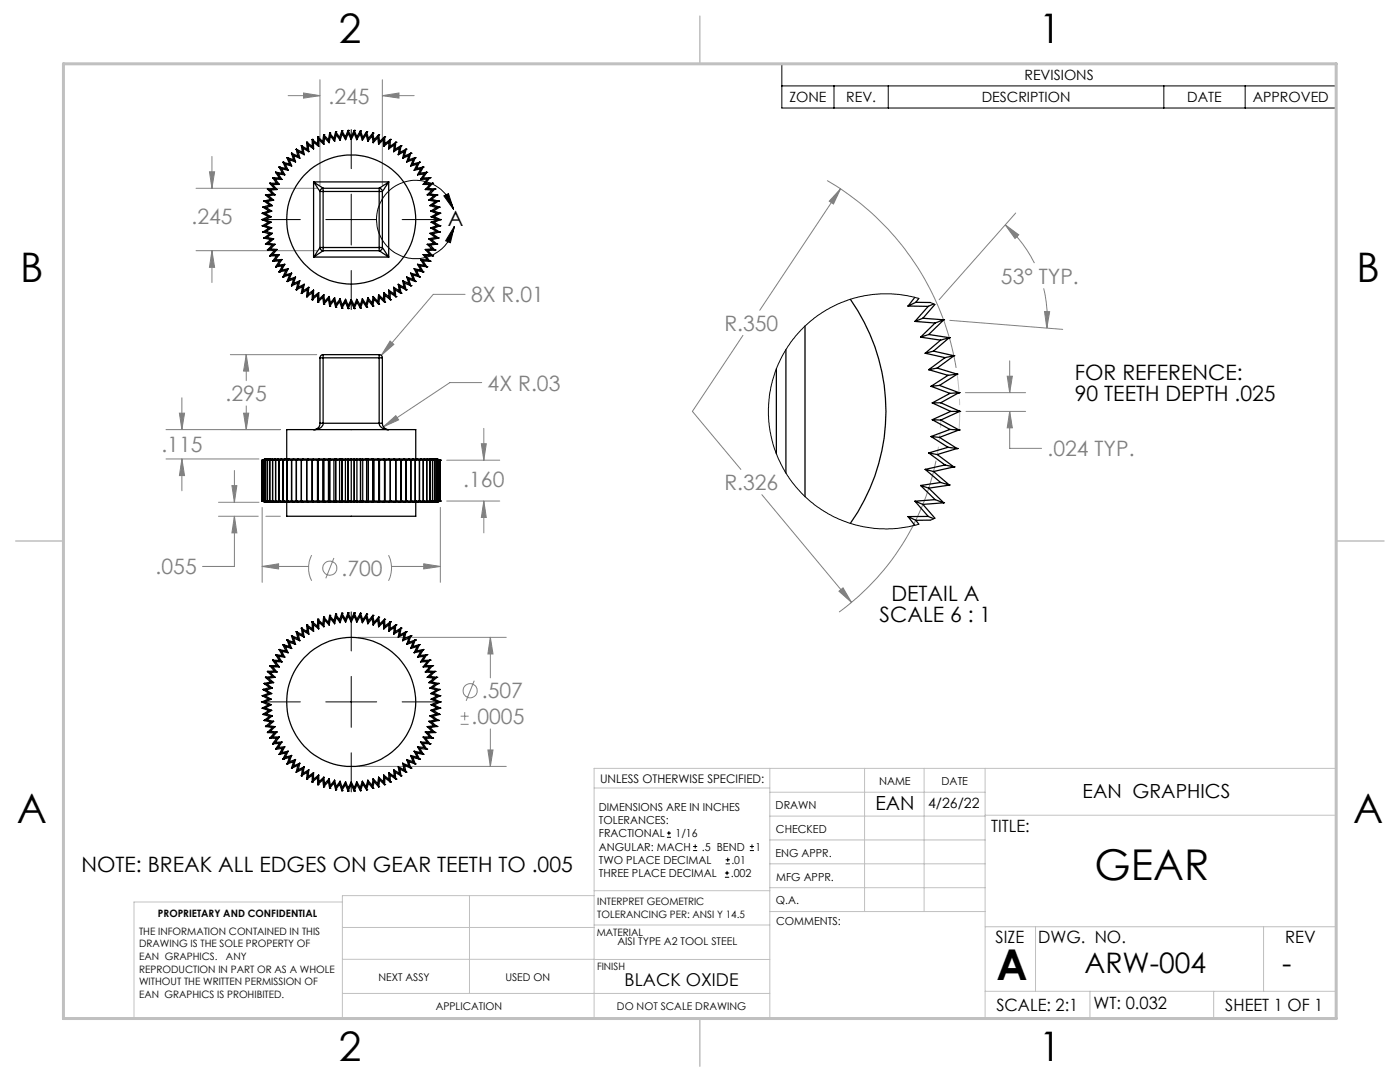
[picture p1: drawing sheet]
<svg xmlns="http://www.w3.org/2000/svg" width="279mm" height="216mm" viewBox="0 0 279 216" stroke-linecap="round" stroke-linejoin="round" font-family="sans-serif">
<g fill="none" stroke="#808080" stroke-width=".2">
<path d="M57.5 19.1h6.4M60.6 18.6l3.3 .5-3.3 .5zM63.9 15.9v21M76.3 15.9v21M76.3 19.1h6.4M76.3 19.1l3.3-.5v1zM39.1 37.6h24.1M41.8 34.3h1l-.5 3.3zM42.3 31.2v6.4M165.1 36a53.3 53.3 0 0 1 25.7 37.4M167.7 37.7l-16.1 24.2M167.7 37.7l-1.4 3-.8-.6z"/>
<path d="M39.1 50h24.1M42.3 50v6.4M42.3 50l.5 3.3h-1zM92.8 58.7h-6.3l-10.4 12.2M200.6 44.9l2.7 1.9-.7 .8zM200.6 44.9a26.1 26.1 0 0 1 5.8 7.6M202.7 42.5l-15.3 17.3M208.3 57.5a25.5 25.5 0 0 1 .6 8M36.3 79.4v6.3M46 70.8h17.2M49.1 70.8v5.2M49.1 70.8l.5 3.2h-1z"/>
<path d="M77.9 68.1l.7 .6-2.5 2.2zM96.1 76.3h-6.3l-13.3 8.9M148.3 66.9l-10.1 15.2 9.6 11.6M189.5 63.9l22.6 1.8M192.7 78.4h12M201 75.1h1l-.5 3.3zM201.5 72v6.4M208.5 62.2h1l-.6 3.3zM33.1 85.7h22.9M33.1 91.6h18.6M35.8 82.4h1l-.5 3.3zM36.3 91.6v6.3"/>
<path d="M36.3 91.6l.5 3.3h-1zM46.3 96.9h1l-.5 3.3zM46.8 93.9v6.3M48.6 82.4h1l-.5 3.3zM49.1 81v4.7M76.5 85.2l2.5-2.3 .6 .9zM89.1 100h10.6M89.1 91.8h10.6M96.1 88.5h.9l-.4 3.3zM96.6 85.5v6.3M96.6 100v6.3M96.6 100l.4 3.3h-.9z"/>
<path d="M152 98.7l17.9 21.5M186.8 91.9a49.7 49.7 0 0 1-19.3 30.2M192.8 82.1h11.9M201.5 82.1v7.4h6.4M201.5 82.1l.5 3.3h-1zM43.6 103h7.9M43.6 100.2h8.1M46.8 103v10h-6.4M46.8 103l.5 3.3h-1zM52.3 101.2v15M52.3 113h9.3M52.3 113l3.3-.5v1z"/>
<path d="M53.1 103h2.9M62.2 110.8a5.7 5.7 0 0 0 0 5.1M66.6 111.3l-1.6 4.1M77.5 110.8a5.7 5.7 0 0 1 0 5.1M78.1 113h9.8M84.6 112.5l3.3 .5-3.3 .5zM87.9 101.2v15M167.4 118l.8-.7 1.7 2.9zM71.4 127.2h29.6M94.7 135.8l-1.7 4M97.9 127.2v8.1M97.9 127.2l.5 3.3h-1z"/>
<path d="M71.4 152.9h29.6M91.9 144.5h1.6M91.9 142.9h1.6M92.7 142.1v1.6M97.4 149.6h1l-.5 3.3zM97.9 145.5v7.4"/>
<circle cx="65.8" cy="113.4" r="1.42"/>
<circle cx="93.8" cy="137.8" r="1.41"/>
</g>
<g fill="none" stroke="#000" stroke-width=".2">
<path d="M156 12.7h110.7v8.9h-110.7zM156 17.1h110.7M166.4 17.1v4.5M177.3 17.1v4.5M232.3 17.1v4.5M248.5 17.1v4.5M70.1 25.9v7.8M70.1 38.7v10.2M88.6 39.1l.9-.5 1 3.2zM52.1 43.8h7.8M65 43.8h10.2M70.1 54v7.8"/>
<path d="M80.3 43.8h7.8M90.5 41.8a7.8 7.8 0 0 0-12.2-4.3 7.8 7.8 0 0 0 .5 13 7.8 7.8 0 0 0 11.9-5.3M90.7 45.2l-.8 3.2-1-.4zM70.1 122.1v7.8M70.1 135v10.1M52.1 140.1h7.8M65 140.1h10.2M70.1 150.2v7.8M80.3 140.1h7.8M133.1 167.1h.8M133.1 166.2h.8M133.5 165.8v.9"/>
<path d="M138.3 169.7h.8M138.3 168.9h.8M138.7 168.5v.8M144.7 175h.8M144.7 174.2h.8M144.8 172.4h.9M144.8 171.6h.9M145.1 173.8v.8M145.2 171.1v.9M149.6 169.7h.9M149.6 168.9h.9M150.1 168.5v.8"/>
</g>
<path d="M187.8 83.8l-.3 3.4-.5 3.5" fill="none" stroke="#c0c0c0" stroke-width=".2" stroke-dasharray="15.2 1.3 1.3 1.3" stroke-dashoffset="13.7" stroke-linecap="butt"/>
<path d="M191 74.6a53.4 53.4 0 0 1 .4 11.2" fill="none" stroke="#c0c0c0" stroke-width=".2" stroke-dasharray="15.2 1.3 1.3 1.3" stroke-dashoffset="11.6" stroke-linecap="butt"/>
<g fill="none" stroke="#c0c0c0" stroke-width=".2">
<path d="M118.6 157.2h35M153.6 153.3v49.9M153.6 158.1h43M172.5 153.3v28.6M184.4 153.3v28.6M196.6 153.3v49.9M68.3 180h-41.6v23.2h240v-49.9h-148.1v49.9M93.7 178.7v19.5M118.6 178.7h-50.3v24.5M118.6 177.7h35M153.6 162.8h43M153.6 177.1h43"/>
<path d="M153.6 167.6h43M153.6 172.4h43M196.6 162.7h70.1M68.3 198.2h85.3M68.3 191.4l85.3 .1M68.3 185.1h50.3M118.6 184.6h35M153.6 181.9h43M196.6 184.9h70.1M196.6 197.8h70.1M206.7 184.9v12.9M217.5 197.8v5.4"/>
<path d="M242.2 197.8v5.4M252.2 184.9v12.9"/>
</g>
<path d="M139.7 3.2v9.5M3.1 107.9h9.6M266.7 107.9h9.5M139.7 203.2v9.6" fill="none" stroke="#c0c0c0" stroke-width=".3"/>
<path d="M12.7 12.7h254v190.5h-254z" fill="none" stroke="#c0c0c0" stroke-width=".6"/>
<path d="M88.6 39.1l.9-.5 1 3.2zM90.7 45.2l-.8 3.2-1-.4z" fill="#000"/>
<g fill="#808080">
<path d="M167.7 37.7l-2.2 2.4 .8 .6zM167.4 118l2.5 2.2-1.7-2.9z"/>
<path d="M96.6 100l.4 3.3h-.9zM96.1 88.5h.9l-.4 3.3zM48.6 82.4h1l-.5 3.3zM49.1 70.8l.5 3.2h-1zM76.5 85.2l3.1-1.4-.6-.9zM77.9 68.1l-1.8 2.8 2.5-2.2zM52.3 113l3.3-.5v1zM84.6 112.5l3.3 .5-3.3 .5zM46.8 103l.5 3.3h-1zM46.3 96.9h1l-.5 3.3zM35.8 82.4h1l-.5 3.3zM36.3 91.6l.5 3.3h-1zM41.8 34.3h1l-.5 3.3zM42.3 50l.5 3.3h-1zM60.6 18.6l3.3 .5-3.3 .5zM76.3 19.1l3.3-.5v1zM201 75.1h1l-.5 3.3zM201.5 82.1l.5 3.3h-1zM208.5 62.2h1l-.6 3.3zM200.6 44.9l2.7 1.9-.7 .8zM97.9 127.2l.5 3.3h-1zM97.4 149.6h1l-.5 3.3z"/>
</g>
<g fill="none" stroke="#000" stroke-width=".25">
<path d="M53 38.9h.1M53 38.9l.6 .2M53 38.9l1 .9M53.4 37.7h.1M53.4 37.7l.5 .2M53.4 37.7l1 1M53.6 39.1l1 .8M53.8 36.6h.1M53.8 36.6l.6 .2M53.8 36.6l1 1M53.9 37.9l1 1M54 39.8l.6 .1"/>
<path d="M54 39.8l-1.3 .3M54.4 38.7l.5 .2M54.4 38.7l-1.4 .2M54.4 35.5h.1M54.4 36.8l.9 1M54.4 35.5l.5 .2M54.4 35.5l.8 1M54.4 35.5h1.4M54.6 39.9l-1.3 .3M54.8 37.6l.5 .2M54.8 37.6l-1.4 .1M54.9 38.9l-1.3 .2"/>
<path d="M54.9 35.7l.8 1.1M54.9 35.7l1.4 .1M55 34.4h.1M55 34.4l1.4 .2M55 34.4l.5 .3M55 34.4l.8 1.1M55.2 36.5l.5 .3M55.2 36.5l-1.4 .1M55.3 37.8l-1.4 .1M55.5 34.7l.8 1.1M55.5 34.7l1.3 .2M55.7 33.3h.1"/>
<path d="M55.7 33.3l1.3 .3M55.7 33.3l.5 .4M55.7 33.3l.7 1.3M55.7 36.8h-1.3M55.8 35.5l.5 .3M56.2 33.7l.6 1.2M56.2 33.7l1.3 .3M56.4 34.6l.4 .3M56.5 32.4h.1M56.5 32.4l.4 .4M56.5 32.4l.5 1.2M56.5 32.4l1.3 .3"/>
<path d="M56.9 32.8l.6 1.2M56.9 32.8l1.3 .3M57 33.6l.5 .4M57.3 31.5h.1M57.3 31.5l1.3 .4M57.3 31.5l.4 .4M57.3 31.5l.5 1.2M57.7 31.9l.5 1.2M57.7 31.9l1.3 .4M57.8 32.7l.4 .4M58.2 30.6h.1M58.2 30.6l.4 .4"/>
<path d="M58.2 30.6l.4 1.3M58.2 30.6l1.2 .6M58.6 31l.4 1.3M58.6 31l1.2 .6M58.6 31.9l.4 .4M59.1 29.8h.1M59.1 29.8l1.3 .6M59.1 29.8l.4 .5M59.1 29.8l.3 1.4M59.4 31.2l.4 .4M59.5 30.3l.3 1.3M59.5 30.3l1.2 .6"/>
<path d="M60.1 29.1h.1M60.1 29.1l1.2 .7M60.1 29.1l.4 .5M60.1 29.1l.3 1.3M60.4 30.4l.3 .5M60.5 29.6l.2 1.3M60.5 29.6l1.1 .7M61.2 28.4h.1M61.2 28.4l1.1 .8M61.2 28.4l.3 .5M61.2 28.4l.1 1.4M61.3 29.8l.3 .5"/>
<path d="M61.5 28.9l.1 1.4M61.5 28.9l1.1 .8M62.3 27.8h.1M62.3 27.8l.2 .6M62.3 27.8v1.4M62.3 27.8l1.1 .9M62.3 29.2l.3 .5M62.5 28.4l.1 1.3M62.5 28.4l1.1 .8M62.6 36.3l1.9 1.3M62.6 36.3l1.3 1.9M62.6 36.3h15"/>
<path d="M62.6 36.3v15M63.4 28.7l.2 .5M63.4 27.3h.1M63.4 27.3l1 1M63.4 27.3l.2 .6M63.4 27.3v1.4M63.6 27.9v1.3M63.6 27.9l1 .9M63.9 38.2h.6M63.9 38.2v11.2M64.4 28.3l.2 .5M64.5 37.6l-.5 .3-.1 .3"/>
<path d="M64.5 37.6v.6M64.5 38.2v11.2M64.5 38.2h11.2M64.5 37.6h11.2M64.6 26.9h.1M64.6 26.9l.2 .6M64.6 26.9l-.2 1.4M64.6 26.9l.9 1M64.8 27.5l-.2 1.3M64.8 27.5l.9 1M65.5 27.9l.2 .6M65.8 26.6h.1"/>
<path d="M65.8 26.6l.1 .5M65.8 26.6l-.3 1.3M65.8 26.6l.8 1M65.9 27.1l-.2 1.4M65.9 27.1l.9 1.1M66.6 27.6l.2 .6M67 26.3h.1M67 26.3l.8 1.1M67 26.3l.1 .6M67 26.3l-.4 1.3M67.1 26.9l.8 1.1M67.1 26.9l-.3 1.3"/>
<path d="M67.8 27.4l.1 .6M68.2 26.1h.1M68.2 26.1l.7 1.2M68.2 26.1l.1 .6M68.2 26.1l-.4 1.3M68.3 26.7l.7 1.2M68.3 26.7l-.4 1.3M68.9 27.3l.1 .6M69.5 26h.1M69.5 26v.6M69.5 26l-.6 1.3M69.5 26l.6 1.3"/>
<path d="M69.5 26.6l-.5 1.3M69.5 26.6l.6 1.2M70.1 27.3v.5M70.7 26h.1M70.7 26v.6M70.7 26l.5 1.3M70.7 26.6l.5 1.3M70.7 26l-.6 1.3M70.7 26.6l-.6 1.2M71.2 27.3v.6M71.9 26.7l-.7 1.2M71.9 26.7l.4 1.3"/>
<path d="M71.9 26.1h.1M71.9 26.1v.6M71.9 26.1l-.7 1.2M72 26.1l.4 1.3M72.4 27.4l-.1 .6M73.1 26.9l-.8 1.1M73.1 26.9l.3 1.3M73.2 26.3h.1M73.2 26.3l-.1 .6M73.2 26.3l-.8 1.1M73.2 26.3l.3 1.3M73.5 27.6l-.1 .6"/>
<path d="M74.3 27.1l.2 1.4M74.3 27.1l-.9 1.1M74.4 26.6h.1M74.4 26.6l.2 1.3M74.4 26.6l-.1 .5M74.4 26.6l-.9 1M74.6 27.9l-.1 .6M75.4 27.5l-.9 1M75.4 27.5l.2 1.3M75.6 26.9h.1M75.6 26.9l-.2 .6M75.6 26.9l-1 1"/>
<path d="M75.6 26.9l.1 1.4M75.7 38.2h.6M75.7 37.6v.6M75.7 37.6a.66 .66 0 0 1 .6 .6M75.7 38.2v11.2M75.7 28.3l-.1 .5M76.3 38.2v11.2M76.5 27.9l-.9 .9M76.5 27.9l.1 1.3M76.8 27.3h.1M76.8 27.3v1.4M76.8 27.3l-.3 .6"/>
<path d="M76.8 27.3l-1.1 1M76.8 28.7l-.2 .5M77.6 36.3l-1.3 1.9M77.6 36.3l-1.9 1.3M77.6 36.3v15M77.6 28.4l-1 .8M77.6 28.4v1.3M77.9 29.2l-.3 .5M77.9 27.8h.1M77.9 27.8l-.3 .6M77.9 27.8l-1.1 .9M77.9 27.8v1.4"/>
<path d="M78.7 28.9l-1.1 .8M78.7 28.9l-.1 1.4M78.8 29.8l-.2 .5M79 28.4h.1M79 28.4l-.3 .5M79 28.4l-1.1 .8M79 28.4l-.2 1.4M79.7 29.6l-1.1 .7M79.7 29.6l-.2 1.3M79.8 30.4l-.3 .5M80 29.1l-1.2 .7M80 29.1h.1"/>
<path d="M80 29.1l-.3 .5M80 29.1l-.2 1.3M80.6 30.3l-1.1 .6M80.6 30.3l-.2 1.3M80.7 31.2l-.3 .4M81 29.8h.1M81 29.8l-.3 1.4M81 29.8l-.4 .5M81 29.8l-1.2 .6M81.6 31.9l-.4 .4M81.6 31l-1.2 .6M81.6 31l-.4 1.3"/>
<path d="M82 30.6h.1M82 30.6l-.4 .4M82 30.6l-1.3 .6M82 30.6l-.4 1.3M82.4 32.7l-.4 .4M82.4 31.9l-1.2 .4M82.4 31.9l-.4 1.2M82.9 31.5h.1M82.9 31.5l-1.3 .4M82.9 31.5l-.5 .4M82.9 31.5l-.5 1.2M83.1 33.6l-.4 .4"/>
<path d="M83.3 32.8l-1.3 .3M83.3 32.8l-.6 1.2M83.7 32.4h.1M83.7 32.4l-.6 1.2M83.7 32.4l-.4 .4M83.7 32.4l-1.3 .3M83.8 34.6l-.5 .3M84 33.7l-1.3 .3M84 33.7l-.7 1.2M84.4 35.5l-.5 .3M84.5 33.3h.1M84.5 36.8h1.3"/>
<path d="M84.5 33.3l-.5 .4M84.5 33.3l-1.4 .3M84.5 33.3l-.7 1.3M84.7 34.7l-1.4 .2M84.7 34.7l-.8 1.1M84.9 37.8l1.3 .1M84.9 36.5l-.4 .3M84.9 36.5l1.4 .1M85.2 34.4h.1M85.2 34.4l-.5 .3M85.2 34.4l-1.4 .2M85.2 34.4l-.8 1.1"/>
<path d="M85.3 35.7l-1.4 .1M85.3 35.7l-.8 1.1M85.3 38.9l1.3 .2M85.4 37.6l-.5 .2M85.4 37.6l1.4 .1M85.6 39.9l1.3 .3M85.8 35.5h.1M85.8 36.8l-.9 1M85.8 35.5l-.9 1M85.8 35.5l-.5 .2M85.8 35.5h-1.4M85.8 38.7l-.5 .2"/>
<path d="M85.8 38.7l1.4 .2M86.1 39.8l-.5 .1M86.1 39.8l1.4 .3M86.2 37.9l-.9 1M86.3 36.6h.1M86.3 36.6l-.9 1M86.3 36.6l-.5 .2M86.6 39.1l-1 .8M86.8 37.7h.1M86.8 37.7l-1 1M86.8 37.7l-.6 .2M87.2 38.9h.1"/>
<path d="M87.2 38.9l-.6 .2M87.2 38.9l-1.1 .9M52.3 43.8h.1M52.3 43.8h.6M52.3 43.8l1.3 .6M52.4 42.5h.1M52.4 45h.1M52.4 42.5l.6 .1M52.4 42.6l1.2 .6M52.4 45l1.3 .5M52.5 41.3h.1M52.5 46.3h.1"/>
<path d="M52.5 41.3l.6 .1M52.5 41.3l1.2 .8M52.5 46.3l1.3 .4M52.7 40.1h.1M52.7 47.5h.1M52.7 40.1l.6 .1M52.7 40.1l1.1 .8M52.7 47.5l1.3 .3M52.9 43.8l1.2 .5M53 45l1.2 .5M53 42.6l1.1 .7M53 45h-.6"/>
<path d="M53 48.7h.1M53 48.7l1.4 .2M53.1 46.2l1.3 .4M53.1 41.4l1.1 .7M53.1 46.2l-.6 .1M53.3 47.4l1.3 .3M53.3 40.2l1.1 .8M53.3 47.4l-.6 .1M53.4 49.9h.1M53.4 49.9l1.4 .1M53.6 43.2l.5 .1M53.6 43.2l-1.3 .6"/>
<path d="M53.6 44.4l-1.2 .6M53.6 48.5l1.3 .3M53.6 48.5l-.6 .2M53.7 42.1h.5M53.7 42.1l-1.3 .4M53.7 45.5l-1.2 .8M53.8 40.9l-1.3 .4M53.8 40.9l.6 .1M53.8 46.7l-1.1 .8M53.8 51h.1M53.8 51h1.4M53.9 49.7l1.4 .1"/>
<path d="M53.9 49.7l-.5 .2M54 47.8l-1 .9M54.1 44.3l-1.1 .7M54.1 43.3l-1.2 .5M54.1 44.3l-.5 .1M54.2 45.5l-1.1 .7M54.2 42.1l-1.2 .5M54.2 45.5h-.5M54.4 46.6l-1.1 .8M54.4 41l-1.3 .4M54.4 46.6l-.6 .1M54.4 48.9l-1 1"/>
<path d="M54.4 52.1h.1M54.4 50.8h1.3M54.4 50.8l-.6 .2M54.6 47.7l-1 .8M54.6 47.7l-.6 .1M54.8 50l-1 1M54.9 48.8l-1 .9M54.9 48.8l-.5 .1M54.9 51.9l-.5 .2M55 53.2h.1M55.2 51l-.8 1.1M55.3 49.8l-.9 1"/>
<path d="M55.3 49.8l-.5 .2M55.5 52.9l-.5 .3M55.7 54.3h.1M55.7 50.8l-.8 1.1M55.7 50.8l-.5 .2M55.8 52.1l-.8 1.1M55.8 52.1h-1.4M56.2 53.9l-.5 .4M56.3 51.8l-.8 1.1M56.3 51.8l-1.4 .1M56.3 51.8l-.5 .3M56.4 53.1l-1.4 .1"/>
<path d="M56.4 53.1l-.7 1.2M56.5 55.2h.1M56.8 52.7l-.6 1.2M56.8 52.7l-1.3 .2M56.8 52.7l-.4 .4M56.9 54.9l-.4 .3M57 54l-.5 1.2M57 54l-1.3 .3M57.3 56.2h.1M57.5 53.6l-.6 1.3M57.5 53.6l-1.3 .3M57.5 53.6l-.5 .4"/>
<path d="M57.7 55.7l-.4 .5M57.8 54.9l-.5 1.3M57.8 54.9l-1.3 .3M58.2 57h.1M58.2 54.5l-.5 1.2M58.2 54.5l-1.3 .4M58.2 54.5l-.4 .4M58.6 55.7l-1.3 .5M58.6 55.7l-.4 1.3M58.6 56.6l-.4 .4M59 55.3l-.4 1.3M59 55.3l-1.3 .4"/>
<path d="M59 55.3l-.4 .4M59.1 57.8h.1M59.4 56.5l-1.2 .5M59.4 56.5l-.3 1.3M59.5 57.3l-.4 .5M59.8 56l-.3 1.3M59.8 56l-1.2 .6M59.8 56l-.4 .5M60.1 58.5h.1M60.4 57.2l-1.3 .6M60.4 57.2l-.3 1.3M60.5 58l-.4 .5"/>
<path d="M60.7 56.7l-.2 1.3M60.7 56.7l-1.2 .6M60.7 56.7l-.3 .5M61.2 59.2h.1M61.3 57.8l-1.2 .7M61.3 57.8l-.1 1.4M61.5 58.7l-.3 .5M61.6 57.3l-.1 1.4M61.6 57.3l-1.1 .7M61.6 57.3l-.3 .5M62.3 59.8h.1M62.3 58.4l-1.1 .8"/>
<path d="M62.3 58.4v1.4M62.5 59.2l-.2 .6M62.6 51.3h15M62.6 57.9l-.1 1.3M62.6 57.9l-1.1 .8M62.6 57.9l-.3 .5M63.4 58.9l-1.1 .9M63.4 58.9v1.4M63.6 58.4v1.3M63.6 58.4l-1.1 .8M63.6 58.4l-.2 .5M63.6 59.7l-.2 .6"/>
<path d="M63.9 49.4h.6M63.9 49.4a.66 .66 0 0 0 .6 .6M63.9 49.4l-1.3 1.9M64.4 59.3l-1 1M64.4 59.3l.2 1.4M64.5 49.4v.6M64.5 50l-1.9 1.3M64.5 49.4h11.2M64.5 50h11.2M64.6 58.8l.2 1.3M64.6 58.8l-1 .9M64.6 58.8l-.2 .5"/>
<path d="M65.5 59.7l-.9 1M65.5 59.7l.3 1.4M65.7 59.2l.2 1.3M65.7 59.2l-.9 .9M65.7 59.2l-.2 .5M66.6 60l.4 1.3M66.6 60l-.8 1.1M66.8 59.4l.3 1.3M66.8 59.4l-.9 1.1M66.8 59.4l-.2 .6M67.9 59.6l.4 1.3M67.9 59.6l-.8 1.1"/>
<path d="M67.9 59.6l-.1 .6M69 59.7l.5 1.3M69 59.7l-.7 1.2M69 59.7l-.1 .6M70.1 59.8v.5M70.1 59.8l.6 1.2M70.1 59.8l-.6 1.2M71.2 59.7l.7 1.2M71.2 59.7l-.5 1.3M71.2 59.7v.6M72.3 59.6l.8 1.1M72.3 59.6l-.4 1.3"/>
<path d="M72.3 59.6l.1 .6M73.4 59.4l.9 1.1M73.4 59.4l-.3 1.3M73.4 59.4l.1 .6M73.5 60l.9 1.1M73.5 60l-.3 1.3M74.5 59.2l.9 .9M74.5 59.2l-.2 1.3M74.5 59.2l.1 .5M74.6 59.7l1 1M74.6 59.7l-.2 1.4M75.6 58.8l.9 .9"/>
<path d="M75.6 58.8l-.2 1.3M75.6 58.8l.1 .5M75.7 49.4h.6M75.7 49.4v.6M75.7 50l1.9 1.3M75.7 59.3l1.1 1M75.7 59.3l-.1 1.4M76.3 49.4a.6 .6 0 0 1-.6 .6M76.3 49.4l1.3 1.9M76.5 59.7l.3 .6M76.6 58.4l1 .8M76.6 58.4l-.1 1.3"/>
<path d="M76.6 58.4l.2 .5M76.8 58.9v1.4M76.8 58.9l1.1 .9M77.6 57.9l1.1 .8M77.6 57.9v1.3M77.6 57.9l.3 .5M77.6 59.2l.3 .6M77.9 58.4v1.4M77.9 58.4l1.1 .8M77.9 59.8h.1M78.6 57.3l1.1 .7M78.6 57.3l.1 1.4"/>
<path d="M78.6 57.3l.2 .5M78.7 58.7l.3 .5M78.8 57.8l1.2 .7M78.8 57.8l.2 1.4M79 59.2h.1M79.5 56.7l1.1 .6M79.5 56.7l.2 1.3M79.5 56.7l.3 .5M79.7 58l.3 .5M79.8 57.2l1.2 .6M79.8 57.2l.2 1.3M80 58.5h.1"/>
<path d="M80.4 56l1.2 .6M80.4 56l.2 1.3M80.4 56l.3 .5M80.6 57.3l.4 .5M80.7 56.5l1.3 .5M80.7 56.5l.3 1.3M81 57.8h.1M81.2 55.3l1.2 .4M81.2 55.3l.4 1.3M81.2 55.3l.4 .4M81.6 55.7l1.3 .5M81.6 55.7l.4 1.3"/>
<path d="M81.6 56.6l.4 .4M82 54.5l1.3 .4M82 54.5l.4 1.2M82 54.5l.4 .4M82 57h.1M82.4 54.9l.5 1.3M82.4 54.9l1.3 .3M82.4 55.7l.5 .5M82.7 53.6l1.3 .3M82.7 53.6l.6 1.3M82.7 53.6l.4 .4M82.9 56.2h.1"/>
<path d="M83.1 54l1.4 .3M83.1 54l.6 1.2M83.3 54.9l.4 .3M83.3 52.7l.7 1.2M83.3 52.7l1.4 .2M83.3 52.7l.5 .4M83.7 55.2h.1M83.8 53.1l.7 1.2M83.8 53.1l1.4 .1M83.9 51.8l1.4 .1M83.9 51.8l.8 1.1M83.9 51.8l.5 .3"/>
<path d="M84 53.9l.5 .4M84.4 52.1h1.4M84.4 52.1l.8 1.1M84.5 54.3h.1M84.5 50.8h1.3M84.5 50.8l.8 1.1M84.5 50.8l.4 .2M84.7 52.9l.5 .3M84.9 49.8l.9 1M84.9 49.8l.5 .2M84.9 51h1.4M84.9 51l.9 1.1"/>
<path d="M85.2 53.2h.1M85.3 48.8l.9 .9M85.3 48.8l.5 .1M85.3 51.9l.5 .2M85.4 50l.9 1M85.6 47.7l1 .8M85.6 47.7l.5 .1M85.8 52.1h.1M85.8 41l1.3 .4M85.8 46.6l1.1 .8M85.8 50.8l.5 .2M85.8 46.6l.6 .1"/>
<path d="M85.8 48.9l1 1M86 42.1l1.2 .5M86 45.5l1.1 .7M86 45.5h.5M86 43.3l1.3 .5M86 44.3l1.2 .7M86 44.3l.6 .1M86.1 47.8l1.1 .9M86.2 49.7l-1.3 .1M86.2 49.7l.6 .2M86.3 51h.1M86.4 40.9l1.3 .4"/>
<path d="M86.4 40.9l-.6 .1M86.4 46.7l1.1 .8M86.5 42.1h-.5M86.5 42.1l1.3 .4M86.5 45.5l1.2 .8M86.6 48.5l-1.3 .3M86.6 43.2l-.6 .1M86.6 43.2l1.3 .6M86.6 44.4l1.2 .6M86.6 48.5l.6 .2M86.8 49.9h.1M86.8 49.9l-1.4 .1"/>
<path d="M86.9 40.2l-1.1 .8M86.9 47.4l-1.3 .3M86.9 47.4l.6 .1M87.1 41.4l-1.1 .7M87.1 46.2l-1.3 .4M87.1 46.2l.6 .1M87.2 48.7h.1M87.2 48.7l-1.4 .2M87.2 42.6l-1.2 .7M87.2 45l-1.2 .5M87.2 45h.6M87.3 43.8l-1.3 .5"/>
<path d="M87.3 43.8h.6M87.5 40.1h.1M87.5 47.5h.1M87.5 40.1l-.6 .1M87.5 40.1l-1.1 .8M87.5 47.5l-1.4 .3M87.7 41.3h.1M87.7 46.3h.1M87.7 41.3l-.6 .1M87.7 41.3l-1.2 .8M87.7 46.3l-1.3 .4M87.8 42.5h.1"/>
<path d="M87.8 45h.1M87.8 42.5l-.6 .1M87.8 42.5l-1.2 .7M87.8 45l-1.3 .5M87.9 43.8h.1M87.9 43.8l-1.3 .6M169.7 59.7a38.6 38.6 0 0 1 0 44.7M182.6 59.3l-1.4 1.8M183.4 59.5l-.6 .8M63.4 60.3h.1M63.9 71.4h.6M63.9 71.4v13.1"/>
<path d="M64.5 70.8v.6M64.5 70.8a.66 .66 0 0 0-.6 .6M64.5 71.4v13.1M64.5 71.4h11.2M64.5 70.8h11.2M64.6 60.7h.1M64.8 60.1l-.2 .6M65.8 61.1h.1M65.9 60.5l-.1 .6M67 61.3h.1M67.1 60.7l-.1 .6M67.8 60.2l-.8 1.1"/>
<path d="M67.8 60.2l.4 1.3M68.2 61.5h.1M68.3 60.9l-.1 .6M68.9 60.3l-.7 1.2M68.9 60.3l.6 1.3M69.5 61.6h.1M69.5 61v.6M70.1 60.3l-.6 1.3M70.1 60.3l.6 1.3M70.7 61.6h.1M70.7 61v.6M71.2 60.3l.7 1.2"/>
<path d="M71.2 60.3l-.5 1.3M71.9 60.9v.6M71.9 61.5h.1M72.4 60.2l-.4 1.3M72.4 60.2l.8 1.1M73.1 60.7l.1 .6M73.2 61.3h.1M74.3 60.5l.1 .6M74.4 61.1h.1M75.4 60.1l.2 .6M75.6 60.7h.1M75.7 70.8v.6"/>
<path d="M75.7 71.4h.6M75.7 70.8a.6 .6 0 0 1 .6 .6M75.7 71.4v13.1M76.3 71.4v13.1M76.8 60.3h.1M154.9 73.6v17M156.8 69.8v24.6M160.7 65.1v34M181.2 61.1h4M182.6 64.1l4 .4M182.8 60.3l-1.6 .8M182.8 60.3l2.9 .1"/>
<path d="M183.7 67.3l4 .6M184.2 63.5l-1.6 .6M184.2 63.5l4.1 .3M184.6 70.5l4 .9M185.2 61.1l-2.6 3M185.3 73.8l3.9 1.1M185.3 66.7l-1.6 .6M185.3 66.7l4.1 .7M185.8 77.1l3.8 1.4M186.3 70.1l-1.7 .4M186.3 70.1l4.1 .9M186.3 60.6l-1.1 .5"/>
<path d="M186.6 60.7l-2.4 2.8M186.6 64.5l-2.9 2.8M187 73.4l-1.7 .4M187 73.4l4 1.2M187.5 76.9l-1.7 .2M187.5 76.9l3.9 1.5M187.7 67.9l-3.1 2.6M188.3 63.8h.1M188.3 63.8l-3 2.9M188.3 63.8l-1.7 .7M188.6 71.4l-3.3 2.4M189.2 74.9l-3.4 2.2"/>
<path d="M189.4 67.4h.1M189.4 67.4l-1.7 .5M189.4 67.4l-3.1 2.7M189.6 78.5l-3.5 1.9M190.4 71h.1M190.4 71l-1.8 .4M190.4 71l-3.4 2.4M191 74.6h.1M191 74.6l-1.8 .3M191 74.6l-3.5 2.3M191.4 78.4h.1M191.4 78.4l-1.8 .1"/>
<path d="M191.4 78.4l-3.7 2M52.3 91.8h35.6M52.3 100h35.6M52.3 100l.6 .2h34.4l.6-.2M52.3 91.8l.6-.2h34.4l.6 .2M52.3 91.8v8.2M52.4 100h.1M52.4 91.8h.1M52.5 100h.1M52.5 91.8h.1M52.5 91.8v8.2M52.5 100l.6 .2"/>
<path d="M52.7 91.8h.1M52.7 100h.1M52.7 91.8v8.2M52.7 100l.6 .2M53 91.8h.1M53 100h.1M53 91.8v8.2M53 100l.6 .2M53.1 91.6l-.6 .2M53.3 91.6l-.6 .2M53.4 100h.1M53.4 91.8h.1"/>
<path d="M53.4 100l.5 .2M53.4 91.8v8.2M53.6 91.6l-.6 .2M53.8 91.8h.1M53.8 100h.1M53.8 91.8v8.2M53.8 100l.6 .2M53.9 91.6l-.5 .2M54.4 91.8h.1M54.4 100h.1M54.4 91.8v8.2M54.4 100l.5 .2"/>
<path d="M54.4 91.6l-.6 .2M54.9 91.6l-.5 .2M55 91.8h.1M55 100h.1M55 91.8v8.2M55 100l.5 .2M55.5 91.6l-.5 .2M55.7 91.8h.1M55.7 100h.1M55.7 91.8v8.2M55.7 100l.5 .2M56.2 91.6l-.5 .2"/>
<path d="M56.5 91.8h.1M56.5 100h.1M56.5 100l.4 .2M56.5 91.8v8.2M56.9 91.6l-.4 .2M57.2 91.6v-5.9h25.8v5.9M57.3 91.8h.1M57.3 100h.1M57.3 91.8v8.2M57.3 100l.4 .2M57.7 91.6l-.4 .2M58.2 91.8h.1"/>
<path d="M58.2 100h.1M58.2 91.8v8.2M58.2 100l.4 .2M58.6 91.6l-.4 .2M59.1 91.8h.1M59.1 100h.1M59.1 100l.4 .2M59.1 91.8v8.2M59.2 91.8v8.2M59.5 91.6l-.4 .2M60.1 91.8h.1M60.1 100h.1"/>
<path d="M60.1 91.8v8.2M60.1 100l.4 .2M60.5 91.6l-.4 .2M61.2 91.8h.1M61.2 100h.1M61.2 91.8v8.2M61.2 100l.3 .2M61.5 91.6l-.3 .2M62.3 100h.1M62.3 91.8h.1M62.3 100l.2 .2M62.3 91.8v8.2"/>
<path d="M62.5 91.6l-.2 .2M63.4 100h.1M63.4 91.8h.1M63.4 100l.2 .2M63.4 91.8v8.2M63.6 91.6l-.2 .2v8.2l.2 .2M63.6 91.6l-.2 .2M63.9 84.5a1.2 1.2 0 0 1-1.3 1.2 1.68 1.68 0 0 0 1.9-1.2M63.9 84.5h.6M64.5 84.5h11.2M64.6 91.8h.1M64.6 100h.1"/>
<path d="M64.6 91.8v8.2M64.6 100l.2 .2M64.6 91.6l-.2 .2v8.2l.2 .2M64.8 91.6l-.2 .2M65.7 91.6l-.2 .2v8.2l.2 .2M65.8 100h.1M65.8 91.8h.1M65.8 91.8v8.2M65.8 100l.1 .2M65.9 91.6l-.1 .2M66.8 91.6l-.2 .2v8.2l.2 .2M67 100h.1"/>
<path d="M67 91.8h.1M67 100l.1 .2M67 91.8v8.2M67.1 91.6l-.1 .2M67.9 91.6l-.1 .2v8.2l.1 .2M68.2 91.8h.1M68.2 100h.1M68.2 91.8v8.2M68.2 100l.1 .2M68.3 91.6l-.1 .2M69 91.6v8.6M69.5 91.8h.1"/>
<path d="M69.5 100h.1M69.5 91.8v8.2M69.5 100v.2M69.5 91.6v.2M70.1 91.6v8.6M70.7 91.8h.1M70.7 100h.1M70.7 91.6v8.6M71.2 91.6v8.6M71.9 91.6v.2M71.9 100h.1M71.9 91.8h.1"/>
<path d="M71.9 100v.2M71.9 91.8v8.2M72.3 91.6v8.6M73.1 91.6l.1 .2M73.2 100h.1M73.2 91.8h.1M73.2 100l-.1 .2M73.2 91.8v8.2M73.4 91.6l.1 .2v8.2l-.1 .2M74.3 91.6l.1 .2M74.4 91.8h.1M74.4 100h.1"/>
<path d="M74.4 91.8v8.2M74.4 100l-.1 .2M74.5 91.6l.1 .2v8.2l-.1 .2M75.4 91.6l.2 .2M75.6 91.8h.1M75.6 100h.1M75.6 91.8v8.2M75.6 100l-.2 .2M75.6 91.6l.1 .2v8.2l-.1 .2M75.7 84.5h.6M75.7 84.5a1.61 1.61 0 0 0 1.9 1.2 1.25 1.25 0 0 1-1.3-1.2M76.5 91.6l.3 .2"/>
<path d="M76.6 91.6l.2 .2M76.7 91.8v8.2M76.8 91.8h.1M76.8 100h.1M76.8 100l-.3 .2M76.8 91.8v8.2M76.8 100l-.2 .2M77.6 91.6l.3 .2M77.9 91.8h.1M77.9 100h.1M77.9 91.8v8.2M77.9 100l-.3 .2"/>
<path d="M78.7 91.6l.3 .2M79 91.8h.1M79 100h.1M79 91.8v8.2M79 100l-.3 .2M79.7 91.6l.3 .2M80 91.8v8.2M80 91.8h.1M80 100h.1M80 100l-.3 .2M80.6 91.6l.4 .2M81 91.8h.1"/>
<path d="M81 100h.1M81 100l-.4 .2M81 91.8v8.2M81.6 91.6l.4 .2M82 91.8h.1M82 100h.1M82 91.8v8.2M82 100l-.4 .2M82.4 91.6l.5 .2M82.9 91.8h.1M82.9 100h.1M82.9 91.8v8.2"/>
<path d="M82.9 100l-.5 .2M83.3 91.6l.4 .2M83.7 91.8h.1M83.7 100h.1M83.7 91.8v8.2M83.7 100l-.4 .2M84 91.6l.5 .2M84.5 91.8h.1M84.5 100h.1M84.5 91.8v8.2M84.5 100l-.5 .2M84.7 91.6l.5 .2"/>
<path d="M85.2 91.8h.1M85.2 100h.1M85.2 91.8v8.2M85.2 100l-.5 .2M85.3 91.6l.5 .2M85.8 100h.1M85.8 91.8h.1M85.8 100l-.5 .2M85.8 91.8v8.2M85.8 91.6l.5 .2M86.2 91.6l.6 .2M86.3 100h.1"/>
<path d="M86.3 91.8h.1M86.3 91.8v8.2M86.3 100l-.5 .2M86.6 91.6l.6 .2M86.8 100h.1M86.8 91.8h.1M86.8 100l-.6 .2M86.8 91.8v8.2M86.9 91.6l.6 .2M87.1 91.6l.7 .2M87.2 100h.1M87.2 91.8h.1"/>
<path d="M87.2 100l-.6 .2M87.2 91.8v8.2M87.5 100h.1M87.5 91.8h.1M87.5 100l-.6 .2M87.5 91.8v8.2M87.7 91.8h.1M87.7 100h.1M87.7 91.8v8.2M87.7 100l-.6 .2M87.8 91.8h.1M87.8 100h.1"/>
<path d="M87.8 91.8v8.2M87.8 100l-.6 .2M87.9 100h.1M87.9 91.8h.1M183.7 96.9l2.9 2.8M183.7 96.9l1.6 .5M184.6 93.7l3.1 2.6M184.6 93.7l1.7 .4M185.3 90.4l3.3 2.4M185.3 97.4l3 2.9M185.3 90.4l1.7 .3M185.8 87.1l3.4 2.2"/>
<path d="M185.8 87.1l1.7 .2M186.1 80.4l3.6 1.7M186.1 83.7l3.5 2M186.1 83.7l1.6 .1M186.3 94.1l3.1 2.7M186.6 99.7l-4 .3M186.6 99.7l1.7 .6M187 90.7l3.4 2.5M187.5 87.3l3.5 2.2M187.7 96.3l-4 .6M187.7 96.3l1.7 .5M187.7 80.4h-1.6"/>
<path d="M187.7 80.4l3.8 1.7M187.7 83.8l3.7 2M188.6 92.8l-4 .9M188.6 92.8l1.8 .4M189.2 89.3l-3.9 1.1M189.2 89.3l1.8 .2M189.4 96.8h.1M189.4 96.8l-4.1 .6M189.6 85.7l-3.8 1.4M189.6 85.7l1.8 .1M189.7 82.1l-3.6 1.6M189.7 82.1h1.8"/>
<path d="M190.4 93.2h.1M190.4 93.2l-4.1 .9M191 89.5h.1M191 89.5l-4 1.2M191.4 85.8h.1M191.4 85.8l-3.9 1.5M191.5 82.1h.1M191.5 82.1l-3.8 1.7M57.2 100.2v2.8h25.8v-2.8M181.2 103.1l1.4 1.7M181.2 103.1l1.6 .7M182.6 100l2.6 3"/>
<path d="M182.6 100l1.6 .6M182.8 103.8l.6 .8M184.2 100.6l2.4 2.8M185.2 103l-4 .1M185.2 103l1.1 .5M185.7 103.8h-2.9M188.3 100.3h.1M188.3 100.3l-4.1 .3M52.4 138.8h.1M52.4 138.8l1.2 .7M52.4 138.8l.6 .1M52.5 137.6h.1"/>
<path d="M52.5 137.6l1.2 .7M52.5 137.6l.6 .1M52.7 136.4h.1M52.7 136.4l1.1 .8M52.7 136.4l.6 .1M53 138.9l1.1 .6M53 135.1h.1M53 135.2l1 .9M53 135.1l.6 .2M53.1 137.7l1.1 .7M53.3 136.5l1.1 .8M53.4 134h.1"/>
<path d="M53.4 134l.5 .2M53.4 134l1 1M53.6 139.5l-1.3 .6M53.6 139.5h.5M53.6 135.3l1 .9M53.7 138.3l-1.3 .5M53.7 138.3l.5 .1M53.8 137.2l-1.3 .4M53.8 137.2l.6 .1M53.8 132.8h.1M53.8 132.8h1.4M53.8 132.8l.6 .3"/>
<path d="M53.8 132.8l1 1.1M53.9 134.2l1 .9M54 136.1l-1.3 .3M54 136.1l.6 .1M54.1 139.5l-1.2 .6M54.2 138.4l-1.2 .5M54.4 137.3l-1.3 .4M54.4 135l-1.4 .1M54.4 135l.5 .1M54.4 131.7h.1M54.4 133.1h1.3M54.4 131.7l1.4 .1"/>
<path d="M54.4 131.7l.5 .3M54.4 133.1l.9 1M54.4 131.7l.8 1.1M54.6 136.2l-1.3 .3M54.8 133.9l-1.4 .1M54.8 133.9l.5 .2M54.9 135.1l-1.3 .2M54.9 132l1.4 .1M54.9 132l.8 1.1M55 130.6h.1M55 130.6l1.4 .2M55 130.6l.5 .4"/>
<path d="M55 130.6l.8 1.2M55.2 132.8l.5 .3M55.3 134.1l-1.4 .1M55.5 131l1.3 .1M55.5 131l.8 1.1M55.7 129.6h.1M55.7 129.6l1.3 .3M55.7 129.6l.5 .4M55.7 129.6l.7 1.2M55.8 131.8l.5 .3M56.2 130l1.3 .2M56.2 130l.6 1.1"/>
<path d="M56.4 130.8l.4 .3M56.5 128.6h.1M56.5 128.6l.5 1.3M56.5 128.6l1.3 .4M56.5 128.6l.4 .4M56.9 129l1.3 .4M56.9 129l.6 1.2M57 129.9l.5 .3M57.3 127.7h.1M57.3 127.7l1.3 .5M57.3 127.7l.4 .4M57.3 127.7l.5 1.3"/>
<path d="M57.7 128.1l1.3 .5M57.7 128.1l.5 1.3M57.8 129l.4 .4M58.2 126.9h.1M58.2 126.9l1.2 .5M58.2 126.9l.4 .4M58.2 126.9l.4 1.3M58.6 128.2l.4 .4M58.6 127.3l1.2 .5M58.6 127.3l.4 1.3M59.1 126h.1M59.1 126l1.3 .7"/>
<path d="M59.1 126l.4 .5M59.1 126l.3 1.4M59.4 127.4l.4 .4M59.5 126.5l1.2 .6M59.5 126.5l.3 1.3M60.1 125.3h.1M60.1 125.3l1.2 .7M60.1 125.3l.4 .5M60.1 125.3l.3 1.4M60.4 126.7l.3 .4M60.5 125.8l1.1 .7M60.5 125.8l.2 1.3"/>
<path d="M61.2 124.7h.1M61.2 124.7l.1 1.3M61.2 124.7l.3 .5M61.2 124.7l1.1 .8M61.3 126l.3 .5M61.5 125.2l.1 1.3M61.5 125.2l1.1 .8M62.3 124.1h.1M62.3 124.1l1.1 .9M62.3 124.1l.2 .5M62.3 124.1v1.4M62.3 125.5l.3 .5"/>
<path d="M62.5 124.6l1.1 .9M62.5 124.6l.1 1.4M63.4 125l.2 .5M63.4 123.6h.1M63.4 123.6l1 .9M63.4 123.6l.2 .5M63.4 123.6v1.4M63.6 124.1l1 1M63.6 124.1v1.4M64.4 124.5l.2 .6M64.6 123.2h.1M64.6 123.2l.9 1"/>
<path d="M64.6 123.2l.2 .5M64.6 123.2l-.2 1.3M64.8 123.7l.9 1M64.8 123.7l-.2 1.4M65.5 124.2l.2 .5M65.8 122.8h.1M65.8 122.8l.8 1.1M65.8 122.8l.1 .6M65.8 122.8l-.3 1.4M65.9 123.4l.9 1.1M65.9 123.4l-.2 1.3M66.6 123.9l.2 .6"/>
<path d="M67 122.6h.1M67 122.6l.8 1.1M67 122.6l.1 .6M67 122.6l-.4 1.3M67.1 123.2l.8 1M67.1 123.2l-.3 1.3M67.8 123.7l.1 .5M68.2 122.4h.1M68.2 122.4l.7 1.2M68.2 122.4l.1 .6M68.2 122.4l-.4 1.3M68.3 123l.7 1.1"/>
<path d="M68.3 123l-.4 1.2M68.9 123.6l.1 .5M69.5 122.3h.1M69.5 122.3l.6 1.2M69.5 122.3v.6M69.5 122.3l-.6 1.3M69.5 122.9l.6 1.2M69.5 122.9l-.5 1.2M70.1 123.5v.6M70.7 122.3h.1M70.7 122.3v.6M70.7 122.3l.5 1.3"/>
<path d="M70.7 122.9l.5 1.2M70.7 122.9l-.6 1.2M70.7 122.3l-.6 1.2M71.2 123.6v.5M71.9 123l.4 1.2M71.9 123l-.7 1.1M71.9 122.4h.1M71.9 122.4v.6M71.9 122.4l-.7 1.2M72 122.4l.4 1.3M72.4 123.7l-.1 .5M73.1 123.2l.3 1.3"/>
<path d="M73.1 123.2l-.8 1M73.2 122.6h.1M73.2 122.6l.3 1.3M73.2 122.6l-.1 .6M73.2 122.6l-.8 1.1M73.5 123.9l-.1 .6M74.3 123.4l.2 1.3M74.3 123.4l-.9 1.1M74.4 122.8h.1M74.4 122.8l.2 1.4M74.4 122.8l-.1 .6M74.4 122.8l-.9 1.1"/>
<path d="M74.6 124.2l-.1 .5M75.4 123.7l.2 1.4M75.4 123.7l-.9 1M75.6 123.2h.1M75.6 123.2l-.2 .5M75.6 123.2l-1 1M75.6 123.2l.1 1.3M75.7 124.5l-.1 .6M76.5 124.1l.1 1.4M76.5 124.1l-.9 1M76.8 123.6h.1M76.8 123.6v1.4"/>
<path d="M76.8 123.6l-.3 .5M76.8 123.6l-1.1 .9M76.8 125l-.2 .5M77.6 124.6v1.4M77.6 124.6l-1 .9M77.9 125.5l-.3 .5M77.9 124.1h.1M77.9 124.1v1.4M77.9 124.1l-.3 .5M77.9 124.1l-1.1 .9M78.7 125.2l-.1 1.3M78.7 125.2l-1.1 .8"/>
<path d="M78.8 126l-.2 .5M79 124.7h.1M79 124.7l-.2 1.3M79 124.7l-.3 .5M79 124.7l-1.1 .8M79.7 125.8l-.2 1.3M79.7 125.8l-1.1 .7M79.8 126.7l-.3 .4M80 125.3l-1.2 .7M80 125.3h.1M80 125.3l-.2 1.4M80 125.3l-.3 .5"/>
<path d="M80.6 126.5l-.2 1.3M80.6 126.5l-1.1 .6M80.7 127.4l-.3 .4M81 126h.1M81 126l-.3 1.4M81 126l-.4 .5M81 126l-1.2 .7M81.6 128.2l-.4 .4M81.6 127.3l-.4 1.3M81.6 127.3l-1.2 .5M82 126.9h.1M82 126.9l-.4 1.3"/>
<path d="M82 126.9l-.4 .4M82 126.9l-1.3 .5M82.4 129l-.4 .4M82.4 128.1l-.4 1.3M82.4 128.1l-1.2 .5M82.9 127.7h.1M82.9 127.7l-.5 1.3M82.9 127.7l-.5 .4M82.9 127.7l-1.3 .5M83.1 129.9l-.4 .3M83.3 129l-.6 1.2M83.3 129l-1.3 .4"/>
<path d="M83.7 128.6h.1M83.7 128.6l-.6 1.3M83.7 128.6l-.4 .4M83.7 128.6l-1.3 .4M83.8 130.8l-.5 .3M84 130l-.7 1.1M84 130l-1.3 .2M84.4 131.8l-.5 .3M84.5 129.6h.1M84.5 133.1h1.3M84.5 129.6l-.5 .4M84.5 129.6l-1.4 .3"/>
<path d="M84.5 129.6l-.7 1.2M84.7 131l-.8 1.1M84.7 131l-1.4 .1M84.9 134.1l1.3 .1M84.9 132.8h1.4M84.9 132.8l-.4 .3M85.2 130.6h.1M85.2 130.6l-.8 1.2M85.2 130.6l-.5 .4M85.2 130.6l-1.4 .2M85.3 132l-.8 1.1M85.3 132l-1.4 .1"/>
<path d="M85.3 135.1l1.3 .2M85.4 133.9l-.5 .2M85.4 133.9l1.4 .1M85.6 136.2l1.3 .3M85.8 131.7h.1M85.8 137.3l1.3 .4M85.8 131.7l-.9 1.1M85.8 131.7l-.5 .3M85.8 133.1l-.9 1M85.8 131.7l-1.4 .1M85.8 135l-.5 .1M85.8 135l1.4 .1"/>
<path d="M86 138.4l1.2 .5M86 139.5l1.3 .6M86.1 136.1l-.5 .1M86.1 136.1l1.4 .3M86.2 134.2l-.9 .9M86.3 132.8h.1M86.3 132.8l-.9 1.1M86.3 132.8l-.5 .3M86.4 137.2l-.6 .1M86.4 137.2l1.3 .4M86.5 138.3l-.5 .1M86.5 138.3l1.3 .5"/>
<path d="M86.6 135.3l-1 .9M86.6 139.5h-.6M86.6 139.5l1.3 .6M86.8 134h.1M86.8 134l-1 1M86.8 134l-.6 .2M86.9 136.5l-1.1 .8M87.1 137.7l-1.1 .7M87.2 135.1h.1M87.2 135.2l-1.1 .9M87.2 135.1l-.6 .2M87.2 138.9l-1.2 .6"/>
<path d="M87.5 136.4h.1M87.5 136.4l-1.1 .8M87.5 136.4l-.6 .1M87.7 137.6h.1M87.7 137.6l-1.2 .7M87.7 137.6l-.6 .1M87.8 138.8h.1M87.8 138.8l-1.2 .7M87.8 138.8l-.6 .1M52.3 140.1h.1M52.3 140.1l1.3 .6M52.3 140.1h.6"/>
<path d="M52.4 141.3h.1M52.4 141.3l1.3 .5M52.5 142.6h.1M52.5 142.6l1.3 .3M52.7 143.8h.1M52.7 143.8l1.3 .3M52.9 140.1l1.2 .5M53 141.3h-.6M53 141.3l1.2 .4M53 145h.1M53 145l1.4 .2M53.1 142.5l-.6 .1"/>
<path d="M53.1 142.5l1.3 .3M53.3 143.7l-.6 .1M53.3 143.7l1.3 .2M53.4 146.2h.1M53.4 146.2l1.4 .1M53.6 140.7l-1.2 .6M53.6 144.8l-.6 .2M53.6 144.8l1.3 .2M53.7 141.8l-1.2 .7M53.8 142.9l-1.1 .9M53.8 147.3h.1M53.8 147.3h1.4"/>
<path d="M53.9 145.9l-.5 .3M53.9 145.9l1.4 .1M54 144.1l-1 .9M54.1 140.6l-.5 .1M54.1 140.6l-1.1 .7M54.2 141.7l-.5 .1M54.2 141.7l-1.1 .8M54.4 145.2l-1 1M54.4 142.8l-.6 .1M54.4 142.8l-1.1 .9M54.4 148.4h.1M54.4 147l-.6 .3"/>
<path d="M54.4 147l1.3 .1M54.6 143.9l-.6 .2M54.6 143.9l-1 .9M54.8 146.3l-1 1M54.9 145l-.5 .2M54.9 145l-1 .9M54.9 148.1l-.5 .3M55 149.5h.1M55.2 147.3l-.8 1.1M55.3 146l-.5 .3M55.3 146l-.9 1M55.5 149.2l-.5 .3"/>
<path d="M55.7 150.5h.1M55.7 147.1l-.5 .2M55.7 147.1l-.8 1M55.8 148.3l-.8 1.2M55.8 148.3l-1.4 .1M56.2 150.2l-.5 .3M56.3 148.1l-.5 .2M56.3 148.1l-.8 1.1M56.3 148.1h-1.4M56.4 149.3l-1.4 .2M56.4 149.3l-.7 1.2M56.5 151.5h.1"/>
<path d="M56.8 149l-.4 .3M56.8 149l-.6 1.2M56.8 149l-1.3 .2M56.9 151.1l-.4 .4M57 150.2l-.5 1.3M57 150.2l-1.3 .3M57.3 152.4h.1M57.5 149.9l-.5 .3M57.5 149.9l-.6 1.2M57.5 149.9l-1.3 .3M57.7 152l-.4 .4M57.8 151.1l-.5 1.3"/>
<path d="M57.8 151.1l-1.3 .4M58.2 153.3h.1M58.2 150.7l-.4 .4M58.2 150.7l-.5 1.3M58.2 150.7l-1.3 .4M58.6 152.8l-.4 .5M58.6 152l-.4 1.3M58.6 152l-1.3 .4M59 151.6l-.4 .4M59 151.6l-.4 1.2M59 151.6l-1.3 .4M59.1 154.1h.1"/>
<path d="M59.4 152.7l-.3 1.4M59.4 152.7l-1.2 .6M59.5 153.6l-.4 .5M59.8 152.3l-.4 .4M59.8 152.3l-.3 1.3M59.8 152.3l-1.2 .5M60.1 154.8h.1M60.4 153.5l-.3 1.3M60.4 153.5l-1.3 .6M60.5 154.3l-.4 .5M60.7 153l-.3 .5M60.7 153l-.2 1.3"/>
<path d="M60.7 153l-1.2 .6M61.2 155.5h.1M61.3 154.1l-1.2 .7M61.3 154.1l-.1 1.4M61.5 154.9l-.3 .6M61.6 153.6l-.3 .5M61.6 153.6l-1.1 .7M61.6 153.6l-.1 1.3M62.3 156h.1M62.3 154.7l-1.1 .8M62.3 154.7v1.3M62.5 155.5l-.2 .5"/>
<path d="M62.6 154.2l-.3 .5M62.6 154.2l-1.1 .7M62.6 154.2l-.1 1.3M63.4 155.2l-1.1 .8M63.4 155.2v1.4M63.4 156.6h.1M63.6 154.7v1.3M63.6 154.7l-1.1 .8M63.6 154.7l-.2 .5M63.6 156l-.2 .6M64.4 155.6l-1 1M64.4 155.6l.2 1.4"/>
<path d="M64.6 157h.1M64.6 155.1l.2 1.3M64.6 155.1l-1 .9M64.6 155.1l-.2 .5M64.8 156.4l-.2 .6M65.5 156l-.9 1M65.5 156l.3 1.3M65.7 155.4l.2 1.3M65.7 155.4l-.9 1M65.7 155.4l-.2 .6M65.8 157.3h.1M65.9 156.7l-.1 .6"/>
<path d="M66.6 156.2l-.8 1.1M66.6 156.2l.4 1.4M66.8 155.7l.3 1.3M66.8 155.7l-.9 1M66.8 155.7l-.2 .5M67 157.6h.1M67.1 157l-.1 .6M67.8 156.5l-.8 1.1M67.8 156.5l.4 1.3M67.9 155.9l.4 1.3M67.9 155.9l-.8 1.1M67.9 155.9l-.1 .6"/>
<path d="M68.2 157.8h.1M68.3 157.2l-.1 .6M68.9 156.6l-.7 1.2M68.9 156.6l.6 1.2M69 156l.5 1.2M69 156l-.7 1.2M69 156l-.1 .6M69.5 157.8h.1M69.5 157.2v.6M70.1 156v.6M70.1 156.6l.6 1.2M70.1 156l.6 1.2"/>
<path d="M70.1 156l-.6 1.2M70.1 156.6l-.6 1.2M70.7 157.8h.1M70.7 157.2v.6M71.2 156l.7 1.2M71.2 156l-.5 1.2M71.2 156v.6M71.2 156.6l.7 1.2M71.2 156.6l-.5 1.2M71.9 157.2v.6M71.9 157.8h.1M72.3 155.9l.8 1.1"/>
<path d="M72.3 155.9l-.4 1.3M72.3 155.9l.1 .6M72.4 156.5l-.4 1.3M72.4 156.5l.8 1.1M73.1 157l.1 .6M73.2 157.6h.1M73.4 155.7l.9 1M73.4 155.7l-.3 1.3M73.4 155.7l.1 .5M73.5 156.2l.9 1.1M73.5 156.2l-.3 1.4M74.3 156.7l.1 .6"/>
<path d="M74.4 157.3h.1M74.5 155.4l.9 1M74.5 155.4l-.2 1.3M74.5 155.4l.1 .6M74.6 156l1 1M74.6 156l-.2 1.3M75.4 156.4l.2 .6M75.6 157h.1M75.6 155.1l.9 .9M75.6 155.1l-.2 1.3M75.6 155.1l.1 .5M75.7 155.6l1.1 1"/>
<path d="M75.7 155.6l-.1 1.4M76.5 156l.3 .6M76.6 154.7l1 .8M76.6 154.7l-.1 1.3M76.6 154.7l.2 .5M76.8 156.6h.1M76.8 155.2l1.1 .8M76.8 155.2v1.4M77.6 154.2l1.1 .7M77.6 154.2v1.3M77.6 154.2l.3 .5M77.6 155.5l.3 .5"/>
<path d="M77.9 154.7l1.1 .8M77.9 154.7v1.3M77.9 156h.1M78.6 153.6l1.1 .7M78.6 153.6l.1 1.3M78.6 153.6l.2 .5M78.7 154.9l.3 .6M78.8 154.1l1.2 .7M78.8 154.1l.2 1.4M79 155.5h.1M79.5 153l1.1 .6M79.5 153l.2 1.3"/>
<path d="M79.5 153l.3 .5M79.7 154.3l.3 .5M79.8 153.5l1.2 .6M79.8 153.5l.2 1.3M80 154.8h.1M80.4 152.3l.3 .4M80.4 152.3l1.2 .5M80.4 152.3l.2 1.3M80.6 153.6l.4 .5M80.7 152.7l1.3 .6M80.7 152.7l.3 1.4M81 154.1h.1"/>
<path d="M81.2 151.6l1.2 .4M81.2 151.6l.4 1.2M81.2 151.6l.4 .4M81.6 152l1.3 .4M81.6 152l.4 1.3M81.6 152.8l.4 .5M82 150.7l1.3 .4M82 150.7l.4 1.3M82 150.7l.4 .4M82 153.3h.1M82.4 151.1l1.3 .4M82.4 151.1l.5 1.3"/>
<path d="M82.4 152l.5 .4M82.7 149.9l1.3 .3M82.7 149.9l.6 1.2M82.7 149.9l.4 .3M82.9 152.4h.1M83.1 150.2l1.4 .3M83.1 150.2l.6 1.3M83.3 151.1l.4 .4M83.3 149l1.4 .2M83.3 149l.7 1.2M83.3 149l.5 .3M83.7 151.5h.1"/>
<path d="M83.8 149.3l1.4 .2M83.8 149.3l.7 1.2M83.9 148.1h1.4M83.9 148.1l.8 1.1M83.9 148.1l.5 .2M84 150.2l.5 .3M84.4 148.3l1.4 .1M84.4 148.3l.8 1.2M84.5 150.5h.1M84.5 147.1l.8 1M84.5 147.1l.4 .2M84.7 149.2l.5 .3"/>
<path d="M84.9 146l.9 1M84.9 146l.5 .3M84.9 147.3l.9 1.1M85.2 149.5h.1M85.3 148.1l.5 .3M85.3 145l.9 .9M85.3 145l.5 .2M85.4 146.3l.9 1M85.6 143.9l.5 .2M85.6 143.9l1 .9M85.8 148.4h.1M85.8 142.8l.6 .1"/>
<path d="M85.8 142.8l1.1 .9M85.8 147l-1.3 .1M85.8 147l.5 .3M85.8 145.2l1 1M86 141.7l.5 .1M86 141.7l1.1 .8M86 140.6l.6 .1M86 140.6l1.2 .7M86.1 144.1l1.1 .9M86.2 145.9l-1.3 .1M86.2 145.9l.6 .3M86.3 147.3h.1"/>
<path d="M86.3 147.3h-1.4M86.4 142.9l1.1 .9M86.5 141.8l1.2 .7M86.6 144.8l-1.3 .2M86.6 144.8l.6 .2M86.6 140.7l1.2 .6M86.8 146.2h.1M86.8 146.2l-1.4 .1M86.9 143.7l-1.3 .2M86.9 143.7l.6 .1M87.1 142.5l-1.3 .3M87.1 142.5l.6 .1"/>
<path d="M87.2 145h.1M87.2 145l-1.4 .2M87.2 141.3l-1.2 .4M87.2 141.3h.6M87.3 140.1h.6M87.3 140.1l-1.3 .5M87.5 143.8h.1M87.5 143.8l-1.4 .3M87.7 142.6h.1M87.7 142.6l-1.3 .3M87.8 141.3h.1M87.8 141.3l-1.3 .5"/>
<path d="M87.9 140.1h.1M87.9 140.1l-1.3 .6"/>
<circle cx="70.1" cy="43.8" r="12.9"/>
<circle cx="70.1" cy="140.1" r="12.9"/>
</g>
<path d="M183.4 59.5l-2.2-.5-3.3-.4h-2.1l-3.4 .4-3.2 .9-1.9 .7-2.4 1.2-1.8 1.2-2.4 2.1-1.8 1.9-1.6 2-1.2 2-1 2.1-1 3-.6 3-.1 2.4v2.1l.3 2.6 .5 2.3 1.1 2.9 1.4 2.8 1.3 2 1.9 2.1 2.7 2.5 1.8 1.2 2.3 1.3 2.8 1.1 2.7 .7 3.3 .4h2.6l3.3-.4 2-.5M185.7 60.4l.9 .3M186.6 103.4l-.9 .4" fill="none" stroke="#000" stroke-width=".2"/>
<g font-size="8.5">
<text x="218.5" y="175.6">GEAR</text>
<text x="198.9" y="195.5">A</text>
</g>
<g font-size="8.1">
<text x="67.6" y="8.6">2</text>
<text x="207.3" y="8.6">1</text>
<text x="4" y="56.2">B</text>
<text x="270.7" y="56.2">B</text>
<text x="3.3" y="164.1">A</text>
<text x="270" y="164.1">A</text>
<text x="67.6" y="211.7">2</text>
<text x="207.3" y="211.7">1</text>
</g>
<g font-size="5.6">
<text x="216.4" y="194.2">ARW-004</text>
<text x="255.9" y="194.2">-</text>
</g>
<g font-size="4.2" fill="#808080">
<text x="65.6" y="20.7">.245</text>
<text x="38.2" y="44.8">.245</text>
<text x="199.8" y="56.6">53° TYP.</text>
<text x="94" y="60.3">8X R.01</text>
<text x="144.6" y="66">R.350</text>
<text x="97.3" y="77.9">4X R.03</text>
<text x="45" y="80.1">.295</text>
<text x="32.2" y="90.1">.115</text>
<text x="209.1" y="91">.024 TYP.</text>
<text x="92.5" y="97.3">.160</text>
<text x="144.6" y="97.8">R.326</text>
<text x="31.1" y="114.6">.055</text>
<text x="68.2" y="114.9">.700</text>
<text x="96.2" y="139.4">.507</text>
<text x="94.1" y="144.5">.0005</text>
</g>
<g font-size="4.2">
<text x="89.4" y="45">A</text>
<text x="214.5" y="75.8">FOR REFERENCE:</text>
<text x="214.5" y="80">90 TEETH DEPTH .025</text>
<text x="175.6" y="124.2">SCALE 6 : 1</text>
<text x="177.9" y="120">DETAIL A</text>
<text x="16.3" y="174">NOTE: BREAK ALL EDGES ON GEAR TEETH TO .005</text>
</g>
<g font-size="3.9">
<text x="174.7" y="161.5">EAN</text>
<text x="216.1" y="159.2">EAN GRAPHICS</text>
</g>
<text font-size="3.5" x="124.7" y="196.6">BLACK OXIDE</text>
<g font-size="3.4">
<text x="197.8" y="166">TITLE:</text>
<text x="198.7" y="188.1">SIZE</text>
<text x="207.2" y="188.1">DWG. NO.</text>
<text x="256.5" y="188.2">REV</text>
<text x="198.8" y="201.7">SCALE: 2:1</text>
<text x="218.2" y="201.3">WT: 0.032</text>
<text x="244.5" y="201.7">SHEET 1 OF 1</text>
</g>
<g font-size="2.8">
<text x="204.5" y="16">REVISIONS</text>
<text x="157.5" y="20.4">ZONE</text>
<text x="168.9" y="20.4">REV.</text>
<text x="195.9" y="20.4">DESCRIPTION</text>
<text x="236.9" y="20.4">DATE</text>
<text x="250" y="20.4">APPROVED</text>
<text x="185.2" y="161.2">4/26/22</text>
</g>
<text font-size="2.4" x="119.8" y="156.2">UNLESS OTHERWISE SPECIFIED:</text>
<g font-size="2.2">
<text x="119.5" y="161.8">DIMENSIONS ARE IN INCHES</text>
<text x="154.8" y="161.4">DRAWN</text>
<text x="175.4" y="156.6">NAME</text>
<text x="187.9" y="156.7">DATE</text>
<text x="119.5" y="164.4">TOLERANCES:</text>
<text x="119.5" y="167.1">FRACTIONAL</text>
<text x="134.8" y="167.1">1/16</text>
<text x="154.9" y="166.3">CHECKED</text>
<text x="119.5" y="172.4">TWO PLACE DECIMAL</text>
<text x="119.5" y="169.7">ANGULAR: MACH</text>
<text x="140.1" y="169.7">.5 BEND</text>
<text x="146" y="172.4">.01</text>
<text x="150.8" y="169.7">1</text>
<text x="154.8" y="170.9">ENG APPR.</text>
<text x="119.5" y="175">THREE PLACE DECIMAL</text>
<text x="145.8" y="175">.002</text>
<text x="154.9" y="175.7">MFG APPR.</text>
<text x="154.9" y="180.4">Q.A.</text>
<text x="154.9" y="184.6">COMMENTS:</text>
</g>
<g font-size="2.1">
<text x="123.2" y="188.6">AISI TYPE A2 TOOL STEEL</text>
<text x="75.5" y="195.7">NEXT ASSY</text>
<text x="100.9" y="195.7">USED ON</text>
<text x="86.9" y="201.5">APPLICATION</text>
<text x="123.1" y="201.6">DO NOT SCALE DRAWING</text>
</g>
<g font-size="2">
<text x="31.5" y="182.9">PROPRIETARY AND CONFIDENTIAL</text>
<text x="119.2" y="180.6">INTERPRET GEOMETRIC</text>
<text x="119.2" y="183.1">TOLERANCING PER: ANSI Y 14.5</text>
<text x="27.8" y="186.5">THE INFORMATION CONTAINED IN THIS</text>
<text x="27.8" y="189">DRAWING IS THE SOLE PROPERTY OF</text>
<text x="27.8" y="191.6">EAN GRAPHICS.</text>
<text x="45.1" y="191.6">ANY</text>
<text x="119.1" y="186.7">MATERIAL</text>
<text x="27.8" y="194.1">REPRODUCTION IN PART OR AS A WHOLE</text>
<text x="27.8" y="196.6">WITHOUT THE WRITTEN PERMISSION OF</text>
<text x="119.1" y="193.5">FINISH</text>
<text x="27.8" y="199.1">EAN GRAPHICS IS PROHIBITED.</text>
</g>
</svg>
